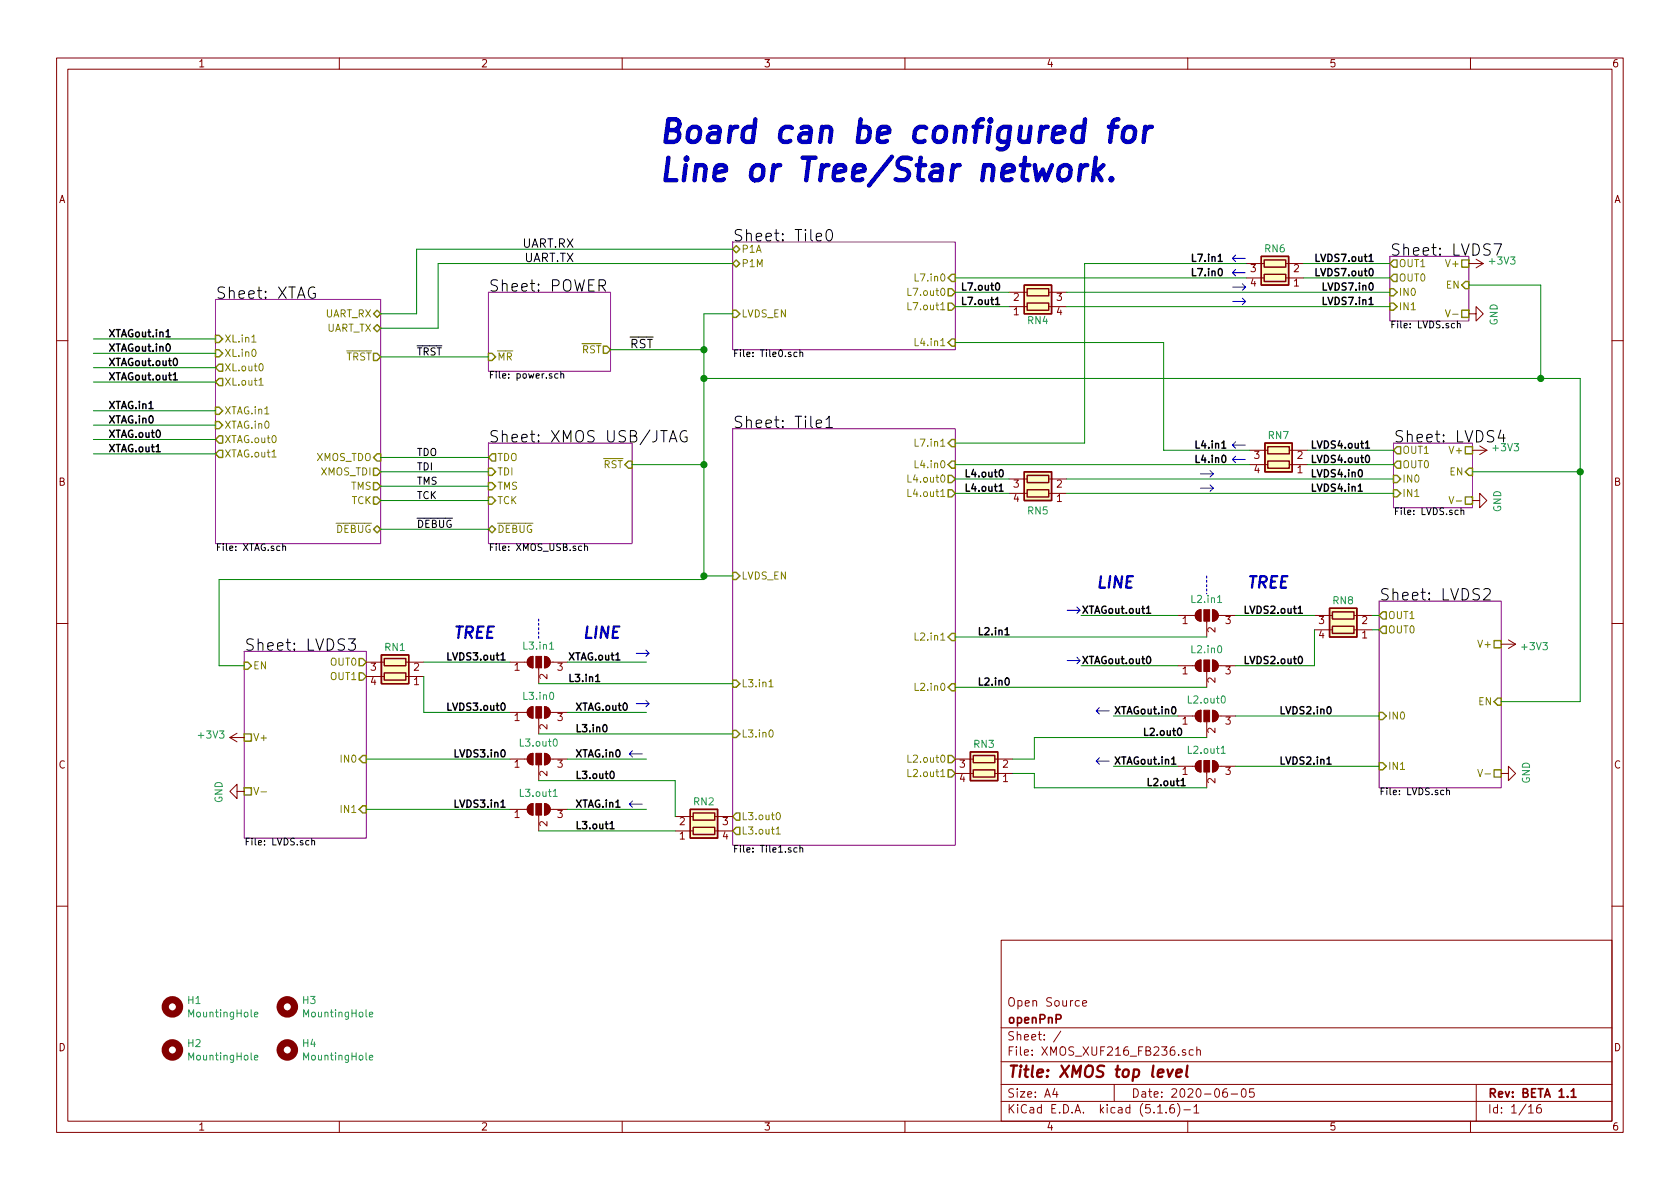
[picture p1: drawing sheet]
<svg xmlns="http://www.w3.org/2000/svg" width="297mm" height="210mm" viewBox="0 0 297 210" stroke-linecap="round" stroke-linejoin="round" font-family="sans-serif">
<g fill="none" stroke="#840000" stroke-width=".18">
<path d="M10 10.3h277v189.9h-277zM12 12.2h273v186.1h-273zM60 10.3v1.9M110 10.3v1.9M160 10.3v1.9M210 10.3v1.9M260 10.3v1.9M178.4 54.2h3.2M178.4 51.7h3.2M185.4 54.2h3.2M185.4 51.7h3.2M220.3 46.6h3.2"/>
<path d="M220.3 49.1h3.2M227.3 46.6h3.2M227.3 49.1h3.2M259.7 55.5h1.3v1.3l1.3-1.3-1.3-1.3v1.3M259.7 46.6h2.6M261 45.8l1.3 .8M262.3 46.6l-1.3 .8M10 60.2h2M221 79.6h3.2M228 79.6h3.1M260.3 79.6h2.6M261.6 78.9l1.3 .7"/>
<path d="M262.9 79.6l-1.3 .8M285 60.2h2M178.4 87.2h3.2M178.4 84.7h3.2M185.4 87.2h3.2M185.4 84.7h3.2M221 82.2h3.2M228 82.2h3.1M260.3 88.5h1.3v1.3l1.3-1.3-1.3-1.3v1.3M10 110.3h2M64.8 119.6h3.1M64.8 117.1h3.1"/>
<path d="M71.8 119.6h3.1M71.8 117.1h3.1M90.2 117.1h3M93.6 116.3l.6-.2v2a1.02 1.02 0 0 1-.9-.7 1.02 1.02 0 0 1 .3-1.1zM95.2 118.1v2.8M96.3 116.1a1.02 1.02 0 0 1 1 1 1.02 1.02 0 0 1-1 1zM97.3 117.1h3M208.3 108.8h3M208.3 117.7h3M211.6 108.2l.4-.3 .3-.1v2a1.03 1.03 0 0 1-.9-.5 1.03 1.03 0 0 1 .2-1.1zM211.6 117.1l.4-.3 .3-.1v2a1.03 1.03 0 0 1-.9-.6 1.03 1.03 0 0 1 .2-1zM213.4 109.8v2.8"/>
<path d="M213.4 118.7v2.8M214.4 107.8a1.02 1.02 0 0 1 1 1 1.02 1.02 0 0 1-1 1zM214.4 116.7a1.02 1.02 0 0 1 1 1 1.02 1.02 0 0 1-1 1zM215.4 108.8h3M215.4 117.7h3M232.4 111.4h3.2M232.4 108.8h3.2M239.4 111.4h3.2M239.4 108.8h3.2M265.4 113.9h2.6M266.7 113.2l1.3 .7M268 113.9l-1.3 .8"/>
<path d="M285 110.3h2M40.6 130.4l1.3 .8M40.6 130.4h2.6M41.9 139.9v-1.2l-1.3 1.2 1.3 1.3v-1.3h1.3M41.9 129.7l-1.3 .7M90.2 134.2h3M90.2 126h3M93.4 125.3l.5-.3h.3v2a1.03 1.03 0 0 1-.9-.6 1.03 1.03 0 0 1 .1-1.1zM93.6 133.4l.6-.2v2a1.02 1.02 0 0 1-.9-.6 1.02 1.02 0 0 1 .3-1.2zM95.2 127v2.8M95.2 135.2v2.8M96.3 125a1.02 1.02 0 0 1 1 1 1.02 1.02 0 0 1-1 1z"/>
<path d="M96.3 133.2a1.02 1.02 0 0 1 1 1 1.02 1.02 0 0 1-1 1zM97.3 134.2h3M97.3 126h3M168.9 136.8h3.2M168.9 134.2h3.2M175.9 136.8h3.2M175.9 134.2h3.2M208.3 126.6h3M208.3 135.5h3M211.6 126l.4-.4h.3v2a1.03 1.03 0 0 1-.9-.6 1.03 1.03 0 0 1 .2-1zM211.7 134.7l.6-.2v2a1.02 1.02 0 0 1-.9-.6 1.02 1.02 0 0 1 .3-1.2zM213.4 127.6v2.8"/>
<path d="M213.4 136.5v2.8M214.4 125.6a1.02 1.02 0 0 1 1 1 1.02 1.02 0 0 1-1 1zM214.4 134.5a1.02 1.02 0 0 1 1 1 1.02 1.02 0 0 1-1 1zM215.4 126.6h3M215.4 135.5h3M265.4 136.8h1.3v-1.3l1.3 1.3-1.3 1.2v-1.2M90.2 143.1h3M93.4 142.5l.5-.3 .3-.1v2a1.03 1.03 0 0 1-.9-.6 1.03 1.03 0 0 1 .1-1zM95.2 144.1v2.8M96.3 142.1a1.02 1.02 0 0 1 1 1 1.02 1.02 0 0 1-1 1zM97.3 143.1h3M119.4 146.9h3.2"/>
<path d="M119.4 144.4h3.2M126.4 146.9h3.1M126.4 144.4h3.1M10 160.2h2M177 166.3h108v32h-108zM191.4 177.4l.7-.1-.1-.3-.4-.1-.2 .2 .1 .7h.5M285 160.2h2M60 198.3v1.9M110 198.3v1.9M160 198.3v1.9M177 194.8h108M177 191.8h108"/>
<path d="M177 187.8h108M177 181.8h108M186.5 192.5l-.4 1h1M186.8 193v1M187.6 182.3l-1.3 2M197 191.8v3M204.7 196.8h.8M206.2 196.7v.1M207.5 195.3a.59 .59 0 0 0-.7 .7v.5l.2 .2 .4 .1 .2-.1 .1-.5-.2-.2-.4-.1-.3 .3M208.2 195.1a1.71 1.71 0 0 1 0 2.3M209.3 196.3h1.2M209.6 185.7l-.4-.1-.2 .2 .1 .2 .5 .2v.3h-.6"/>
<path d="M210 198.3v1.9M211 185.7l-.5-.1-.2 .3v.6l.2 .1 .5-.1M211.1 195.8l.4-.5v1.5M211.1 196.8h.9M211.6 185.7l.2-.1 .4 .1v.9M211.6 185.1v1.5M216.9 192.5a.62 .62 0 0 0-.7 .7l.1 .7 .2 .1 .5-.1v-.5l-.1-.2-.4-.1-.3 .3M217.7 193.5h1.1M219.6 192.7l.4-.2a.94 .94 0 0 1 0 1.5 .82 .82 0 0 1-.4-1.3zM221.7 192.5h-.7l-.1 .7 .2-.1 .5 .1 .2 .2-.1 .5-.2 .1-.6-.1M260 198.3v1.9M261 191.8v6.5"/>
<path d="M270.3 195.8l.4-.5v1.5M270.3 196.8h.8M272.4 195.3a.62 .62 0 0 0-.7 .7l.1 .7 .2 .1 .5-.1v-.5l-.1-.2-.4-.1-.3 .3"/>
</g>
<path d="M277.8 193l.4-.5v1.5M277.8 194h.9" fill="none" stroke="#840000" stroke-width=".3"/>
<path d="M206.4 189.1l.3 1.3 .7-1.3M208 189.8l.9-.2v-.4h-.8l-.2 1 .3 .2 .6-.1M210 188.4l-.3 1.8 .3 .2" fill="none" stroke="#840000" stroke-width=".41"/>
<path d="M38.1 53h29.2v43.1h-29.2zM86.4 51.7h21.5v14h-21.5zM129.5 42.8h39.4v19h-39.4zM245.7 45.3h14v11.5h-14zM86.4 78.4h25.4v17.7h-25.4zM129.5 75.8h39.4v73.7h-39.4zM246.4 78.4h13.9v11.4h-13.9zM43.2 115.2h21.6v33h-21.6zM243.8 106.3h21.6v33h-21.6z" fill="none" stroke="#840084" stroke-width=".18"/>
<g fill="none" stroke="#000" stroke-width=".18">
<path d="M55.7 50.8a.82 .82 0 0 0-1 .2 .82 .82 0 0 0-.2 .9 .75 .75 0 0 0 .4 .8 .75 .75 0 0 0 .9-.2v-.6h-.4M105.9 50.5h.8a.54 .54 0 0 0 .4-.5 .54 .54 0 0 0-.4-.5h-.8v2M106.4 50.5l.7 1M146.2 40.8a.49 .49 0 0 1 .5-.2 .49 .49 0 0 1 .4 .4 1.03 1.03 0 0 1-.6 1.6 1.18 1.18 0 0 1-.4-1.6zM257.7 57.3l.4-.1 .1 .8M257.7 56.8v1.2M264.2 43.1h1.3l-.9 2M98.7 66.1h-.4l-.2 .2 .1 .5h.5M99.2 66.2l.4-.1 .1 .8M99.2 65.7v1.2M118.3 78.2l.7-2.1 .7 2.1M118.5 77.6h1"/>
<path d="M121.4 76.2a.82 .82 0 0 0-.9 .2 .82 .82 0 0 0-.3 .9 .75 .75 0 0 0 .4 .8 .75 .75 0 0 0 .9-.2v-.6h-.4M140.9 62.3h-.3l-.2 .2 .1 .5h.4M141.4 62.4l.5-.1v.8M141.4 61.9v1.2M144.3 74.9l1-.2-.1-.3-.6-.1-.3 .2 .1 1 .2 .1 .6-.1M146 74.2l.6-.6v2M146 75.6h1.2M265.4 76l-.5 1.5h1.2M265.8 76.8v1.4M50 96.7l.4-.1 .1 .8M50 96.2v1.2M102.8 96.6h-.3l-.2 .2 .1 .5h.4"/>
<path d="M103.4 96.7l.4-.1 .1 .8M103.4 96.2v1.2M258.3 90.3h.5v.7M258.3 89.8v1.2M61.6 113h1.2l-.6 .7a.59 .59 0 0 1 .6 .4v.5l-.3 .4h-.6l-.3-.2M262.4 104.3l.2-.2h.5l.3 .2 .1 .3-.1 .3-1.1 1.2h1.2M255.8 139.8h.4l.1 .7M255.8 139.3v1.2M55.1 148.7h.5v.7M55.1 148.2v1.2M140.9 150l-.3-.1-.2 .2 .1 .5h.4M141.4 150h.5v.7"/>
<path d="M141.4 149.5v1.2"/>
</g>
<g fill="none" stroke="#848400" stroke-width=".25">
<path d="M38.1 59.3h.6l.7 .6-.7 .7h-.6zM66 55.5l.7-.6 .6 .6-.6 .6zM66.7 57.4l.6 .6-.6 .7-.7-.7zM129.5 44.1l.7-.7 .6 .7-.6 .6zM129.5 54.9h.7l.6 .6-.6 .6h-.7zM130.2 46l.6 .6-.6 .6-.7-.6zM167.6 53.6h.7l.6 .6-.6 .7h-.7zM167.6 51h.7l.6 .7-.6 .6h-.7zM168.3 48.5h.6v1.3h-.6l-.7-.7zM168.3 59.9h.6v1.3h-.6l-.7-.6zM245.7 51h.7l.6 .7-.6 .6h-.7zM245.7 53.6h.7l.6 .6-.6 .7h-.7z"/>
<path d="M246.4 48.5h.6v1.3h-.6l-.7-.7zM246.4 46h.6v1.2h-.6l-.7-.6zM258.4 54.9h1.3v1.2h-1.3zM258.4 46h1.3v1.2h-1.3zM259.1 49.8h.6v1.2h-.6l-.7-.6zM38.1 61.8h.6l.7 .7-.7 .6h-.6zM38.1 72h.6l.7 .6-.7 .7h-.6zM38.1 74.5h.6l.7 .7-.7 .6h-.6zM38.7 66.9h.7v1.3h-.7l-.6-.6zM38.7 64.4h.7v1.3h-.7l-.6-.7zM38.7 77.1h.7v1.3h-.7l-.6-.7zM38.7 79.6h.7v1.3h-.7l-.6-.6z"/>
<path d="M66 62.5h.7l.6 .6-.6 .6h-.7zM86.4 62.5h.6l.6 .6-.6 .6h-.6zM106.7 61.2h.6l.6 .6-.6 .7h-.6zM168.3 77.7h.6v1.3h-.6l-.7-.6zM247 79h.6v1.3h-.6l-.6-.7zM259.1 79h1.2v1.3h-1.2zM66 85.3h.7l.6 .7-.6 .6h-.7zM66 82.8h.7l.6 .6-.6 .7h-.7zM66 87.9h.7l.6 .6-.6 .6h-.7zM66.7 93l.6 .6-.6 .6-.7-.6zM66.7 80.3h.6v1.2h-.6l-.7-.6zM86.4 82.8h.6l.6 .6-.6 .7h-.6z"/>
<path d="M86.4 85.3h.6l.6 .7-.6 .6h-.6zM86.4 87.9h.6l.6 .6-.6 .6h-.6zM86.4 93.6l.6-.6 .6 .6-.6 .6zM87 80.3h.6v1.2h-.6l-.6-.6zM111.1 81.5h.7v1.3h-.7l-.6-.6zM167.6 84.1h.7l.6 .6-.6 .6h-.7zM167.6 86.6h.7l.6 .6-.6 .7h-.7zM168.3 81.5h.6v1.3h-.6l-.7-.6zM246.4 84.1h.6l.6 .6-.6 .6h-.6zM246.4 86.6h.6l.6 .6-.6 .7h-.6zM247 81.5h.6v1.3h-.6l-.6-.6zM259.1 87.9h1.2v1.2h-1.2z"/>
<path d="M259.7 82.8h.6v1.3h-.6l-.6-.7zM43.2 117.1h.6l.6 .6-.6 .7h-.6zM63.5 116.5h.6l.7 .6-.7 .6h-.6zM63.5 119h.6l.7 .6-.7 .7h-.6zM129.5 101.2h.7l.6 .6-.6 .7h-.7zM168.3 112h.6v1.3h-.6l-.7-.7zM244.5 110.7h.6v1.3h-.6l-.7-.6zM244.5 108.2h.6v1.3h-.6l-.7-.7zM264.2 113.3h1.2v1.2h-1.2zM43.2 139.3h1.2v1.3h-1.2zM43.2 129.8h1.2v1.3h-1.2zM64.1 133.6h.7v1.3h-.7l-.6-.7z"/>
<path d="M129.5 120.3h.7l.6 .6-.6 .6h-.7zM129.5 129.2h.7l.6 .6-.6 .6h-.7zM167.6 133.6h.7l.6 .6-.6 .7h-.7zM167.6 136.1h.7l.6 .7-.6 .6h-.7zM168.3 120.9h.6v1.3h-.6l-.7-.7zM243.8 126h.7l.6 .6-.6 .6h-.7zM243.8 134.9h.7l.6 .6-.6 .6h-.7zM264.2 136.1h1.2v1.3h-1.2zM264.8 123.4h.6v1.3h-.6l-.6-.6zM64.1 142.5h.7v1.3h-.7l-.6-.7zM130.2 143.8h.6v1.2h-.6l-.7-.6zM130.2 146.3h.6v1.3h-.6l-.7-.7z"/>
</g>
<g fill="none" stroke="#848400" stroke-width=".18">
<path d="M160.5 53.5v1.3h.6M160.5 51v1.2h.6M255.6 54.8l.4 1.3 .4-1.3M256.8 55.6h1M44.5 60.5h.8M44.7 61.8h.1a.67 .67 0 0 1 .5 .6 .67 .67 0 0 1-.5 .6 .83 .83 0 0 1-.1-1.2zM45.8 67.2l.4-.4v1.3M45.8 68.1h.7M45.9 64.4l.2-.1a.67 .67 0 0 1 .5 .6 .67 .67 0 0 1-.5 .7l-.3-.3v-.2zM48.1 80.8h.7M160.5 84v1.3h.6M160.5 86.5v1.3h.6"/>
<path d="M256.2 87.8l.4 1.3 .4-1.3M257.5 88.6h.9M44.9 139.2l.4 1.3 .4-1.3M136 120.5l.3-.3v1.3M136 121.5h.7M136.1 129.2l.2-.1a.67 .67 0 0 1 .4 .6 .67 .67 0 0 1-.4 .6l-.3-.2v-.2zM160.5 133.5v1.3h.6M160.5 136.1v1.2h.6M261.3 136.1l.4 1.2 .4-1.2M262.6 136.8h.9M46.2 140h.9M137.2 146.6l.4-.4v1.3"/>
<path d="M137.2 147.5h.8M137.4 143.8l.1-.1a.67 .67 0 0 1 .5 .6 .67 .67 0 0 1-.5 .7l-.2-.3-.1-.2z"/>
</g>
<g fill="#ffffc2" stroke="#ffffc2" stroke-width=".18">
<path d="M223.6 78.4h4.9v5h-4.9z"/>
<path d="M235.1 107.6h4.8v5h-4.8z"/>
<path d="M171.6 133h4.8v5h-4.8z"/>
<path d="M67.4 115.8h4.9v5.1h-4.9z"/>
<path d="M181.1 83.4h4.8v5.1h-4.8z"/>
<path d="M223 45.3h4.8v5.1h-4.8z"/>
<path d="M181.1 50.4h4.8v5.1h-4.8z"/>
<path d="M122 143.1h4.9v5.1h-4.9z"/>
</g>
<g fill="none" stroke="#840000" stroke-width=".25">
<path d="M181.1 50.4h4.8v5.1h-4.8zM181.6 53.6h3.8v1.3h-3.8zM181.6 51h3.8v1.3h-3.8zM223 45.3h4.8v5.1h-4.8zM223.5 48.5h3.8v1.3h-3.8zM223.5 46h3.8v1.2h-3.8zM223.6 78.4h4.9v5h-4.9zM224.2 79h3.8v1.3h-3.8zM181.1 83.4h4.8v5.1h-4.8zM181.6 86.6h3.8v1.3h-3.8zM181.6 84.1h3.8v1.2h-3.8zM224.2 81.5h3.8v1.3h-3.8z"/>
<path d="M67.4 115.8h4.9v5.1h-4.9zM67.9 119h3.9v1.3h-3.9zM67.9 116.5h3.9v1.2h-3.9zM235.1 107.6h4.8v5h-4.8zM235.6 110.7h3.8v1.3h-3.8zM235.6 108.2h3.8v1.3h-3.8zM171.6 133h4.8v5h-4.8zM172.1 136.1h3.8v1.3h-3.8zM172.1 133.6h3.8v1.3h-3.8zM122 143.1h4.9v5.1h-4.9zM122.6 146.3h3.8v1.3h-3.8zM122.6 143.8h3.8v1.2h-3.8z"/>
</g>
<g fill="#840000" stroke="#840000" stroke-width=".18">
<path d="M211.6 108.2l.4-.3 .3-.1v2a1.03 1.03 0 0 1-.9-.5 1.03 1.03 0 0 1 .2-1.1z"/>
<path d="M214.4 107.8a1.02 1.02 0 0 1 1 1 1.02 1.02 0 0 1-1 1z"/>
<path d="M212.9 107.8h1v2h-1z"/>
<path d="M211.6 117.1l.4-.3 .3-.1v2a1.03 1.03 0 0 1-.9-.6 1.03 1.03 0 0 1 .2-1z"/>
<path d="M214.4 116.7a1.02 1.02 0 0 1 1 1 1.02 1.02 0 0 1-1 1z"/>
<path d="M212.9 116.7h1v2h-1z"/>
<path d="M211.6 126l.4-.4h.3v2a1.03 1.03 0 0 1-.9-.6 1.03 1.03 0 0 1 .2-1z"/>
<path d="M214.4 125.6a1.02 1.02 0 0 1 1 1 1.02 1.02 0 0 1-1 1z"/>
<path d="M212.9 125.6h1v2h-1z"/>
<path d="M211.7 134.7l.6-.2v2a1.02 1.02 0 0 1-.9-.6 1.02 1.02 0 0 1 .3-1.2z"/>
<path d="M214.4 134.5a1.02 1.02 0 0 1 1 1 1.02 1.02 0 0 1-1 1z"/>
<path d="M212.9 134.5h1v2h-1z"/>
<path d="M93.6 116.3l.6-.2v2a1.02 1.02 0 0 1-.9-.7 1.02 1.02 0 0 1 .3-1.1z"/>
<path d="M96.3 116.1a1.02 1.02 0 0 1 1 1 1.02 1.02 0 0 1-1 1z"/>
<path d="M94.7 116.1h1.1v2h-1.1z"/>
<path d="M93.4 125.3l.5-.3h.3v2a1.03 1.03 0 0 1-.9-.6 1.03 1.03 0 0 1 .1-1.1z"/>
<path d="M96.3 125a1.02 1.02 0 0 1 1 1 1.02 1.02 0 0 1-1 1z"/>
<path d="M94.7 125h1.1v2h-1.1z"/>
<path d="M93.4 142.5l.5-.3 .3-.1v2a1.03 1.03 0 0 1-.9-.6 1.03 1.03 0 0 1 .1-1z"/>
<path d="M96.3 142.1a1.02 1.02 0 0 1 1 1 1.02 1.02 0 0 1-1 1z"/>
<path d="M94.7 142.1h1.1v2h-1.1z"/>
<path d="M93.6 133.4l.6-.2v2a1.02 1.02 0 0 1-.9-.6 1.02 1.02 0 0 1 .3-1.2z"/>
<path d="M96.3 133.2a1.02 1.02 0 0 1 1 1 1.02 1.02 0 0 1-1 1z"/>
<path d="M94.7 133.2h1.1v2h-1.1z"/>
</g>
<path d="M97.2 114.8h.7M215.3 106.5h.7M215.9 133.2h.7M97.8 140.8h.7M45 179.4l.6-.1-.1-.3h-.3l-.2 .2 .1 .6h.4M65.3 179.4l.6-.1v-.3h-.4l-.2 .2 .1 .6h.5M45 187l.6-.1-.1-.2-.3-.1-.2 .2 .1 .6h.4M65.3 187l.6-.1v-.2l-.4-.1-.2 .2 .1 .6h.5" fill="none" stroke="#008484" stroke-width=".18"/>
<g fill="none" stroke="#840000" stroke-width="1.3">
<circle cx="30.5" cy="178" r="1.27"/>
<circle cx="50.8" cy="178" r="1.27"/>
<circle cx="30.5" cy="185.7" r="1.27"/>
<circle cx="50.8" cy="185.7" r="1.27"/>
</g>
<path d="M95.2 109.5v3.8M213.4 101.8v3.2" fill="none" stroke="#0000c2" stroke-width=".18" stroke-dasharray=".4 .4"/>
<g fill="none" stroke="#008400" stroke-width=".18">
<path d="M16.5 59.9h21.6M129.5 55.5h-5v47h-85.8v15.2h4.5M129.5 46.6h-52v11.4h-10.2M129.5 44.1h-55.8v11.4h-6.4M168.9 51.7h9.5M168.9 54.2h9.5M168.9 49.1h51.4M188.6 51.7h57.1M188.6 54.2h57.1M220.3 46.6h-28.5v31.8h-22.9M230.5 46.6h15.2M230.5 49.1h15.2"/>
<path d="M259.7 50.4h12.7v16.5M16.5 72.6h21.6M16.5 75.2h21.6M16.5 77.7h21.6M16.5 62.5h21.6M16.5 65h21.6M16.5 67.6h21.6M67.3 63.1h19.1M107.9 61.8h16.6M124.5 66.9h154.9v57.2h-14M168.9 60.6h36.8v19h15.3M231.1 79.6h15.3"/>
<path d="M16.5 80.3h21.6M67.3 83.4h19.1M67.3 93.6h19.1M67.3 88.5h19.1M67.3 86h19.1M67.3 80.9h19.1M111.8 82.2h12.7M168.9 84.7h9.5M168.9 87.2h9.5M168.9 82.2h52.1M188.6 84.7h57.8M188.6 87.2h57.8"/>
<path d="M231.1 82.2h15.3M260.3 83.4h19.1M74.9 119.6v6.4h15.3M74.9 117.1h15.3M100.3 117.1h14M124.5 101.8h5M168.9 112.6h44.5M191.1 117.7h17.2M191.1 108.8h17.2M218.4 108.8h14M232.4 111.4v6.3h-14M242.6 108.8h1.2"/>
<path d="M242.6 111.4h1.2M64.8 134.2h25.4M95.2 129.8h34.3M95.2 120.9h34.3M95.2 138h24.2v6.4M100.3 134.2h14M100.3 126h14M168.9 121.5h44.5M179.1 136.8h3.8v2.5h30.5M196.8 126.6h11.5M196.8 135.5h11.5M213.4 130.4h-30.5v3.8h-3.8"/>
<path d="M218.4 126.6h25.4M218.4 135.5h25.4M64.8 143.1h25.4M95.2 146.9h24.2M100.3 143.1h14"/>
</g>
<g fill="none" stroke="#000" stroke-width=".25">
<path d="M29.4 59.6h.7M170.2 52.6v1.2h.6M170.2 50v1.3h.6M210.8 45v1.2h.7M210.8 47.5v1.3h.7M232.7 45v1.2h.6M232.7 47.5v1.3h.6M234 50v1.3h.6M234 52.6v1.2h.6M30.6 67.2h.8M211.5 78v1.2h.6M232.1 78v1.2h.6"/>
<path d="M170.8 85.6v1.3h.6M170.8 83.1v1.2h.6M211.5 80.5v1.3h.6M232.1 80.5v1.3h.6M232.1 85.6v1.3h.6M232.1 83.1v1.2h.6M88.6 116.7h.7M177.7 112.3h.7M202.7 108.5h.8M229.5 108.5h.8M229.7 116.2l.1-.1a.67 .67 0 0 1 .5 .6 .67 .67 0 0 1-.5 .6l-.2-.2-.1-.2zM88.7 124.5l.2-.2a.67 .67 0 0 1 .4 .7 .67 .67 0 0 1-.4 .6l-.3-.2v-.3z"/>
<path d="M105.3 120.5h.7M106.7 128.3l.2-.2a.67 .67 0 0 1 .4 .7 .67 .67 0 0 1-.4 .6l-.3-.5zM108 136.5l.2-.1a.67 .67 0 0 1 .4 .6 .67 .67 0 0 1-.4 .7l-.4-.5zM177.8 120l.2-.1a.67 .67 0 0 1 .5 .6 .67 .67 0 0 1-.5 .7l-.3-.5zM207.2 135.1h.7M208.3 128.9l.2-.1a.67 .67 0 0 1 .4 .6 .67 .67 0 0 1-.4 .6l-.3-.4zM208.8 138l.4-.3v1.2M208.8 138.9h.7M234.6 135.1h.8M88.6 142.7h.7M107.8 145.6l.4-.3v1.3M107.8 146.6h.8"/>
</g>
<g fill="none" stroke="#0000c2" stroke-width=".18">
<path d="M217.9 48.2h2.3M217.9 45.7h2.3M218 53.3h2.2M218 50.8h2.2M218.5 47.6l-.6 .6 .6 .6M218.5 45.1l-.6 .6 .6 .5M219.7 52.7l.5 .6-.5 .6M219.7 50.2l.5 .6-.5 .5M217.9 78.7h2.3M218.5 78.1l-.6 .6 .6 .6M212.2 86.3h2.3M212.2 83.8h2.3"/>
<path d="M213.9 85.7l.6 .6-.6 .6M213.9 83.2l.6 .6-.6 .5M217.9 81.2h2.3M218.5 80.7l-.6 .5 .6 .6M112.5 115.5h2.3M114.2 115l.6 .5-.6 .6M188.7 107.9h2.3M188.7 116.8h2.3M190.4 107.3l.6 .6-.6 .6M190.4 116.2l.6 .6-.6 .6M111.3 133.3h2.3M111.8 132.7l-.5 .6 .5 .6"/>
<path d="M112.5 124.4h2.3M114.2 123.8l.6 .6-.6 .6M193.8 125.7h2.3M193.8 134.6h2.3M194.4 125.1l-.6 .6 .6 .6M194.4 134l-.6 .6 .6 .5M111.3 142.2h2.3M111.8 141.6l-.5 .6 .5 .6"/>
</g>
<path d="M187.5 29.6a1.03 1.03 0 0 1 1-.4 1.03 1.03 0 0 1 .8 .8l-.1 1.1a1.09 1.09 0 0 1-1.1 .8 1.09 1.09 0 0 1-1-.8l.1-1.1zM191.1 29.2l-.3 2.7M192.3 29.2a1.17 1.17 0 0 0-1.3 .8M193.8 27.9l-.6 4M193.8 30.3l1 1.6M195.1 29.2l-1.7 1.5M196.1 22.4h1.5M196.5 31.5l.2 .2-.2 .2-.2-.2 .2-.2v.4M197.7 21.1h-.3l-.4 .2-.3 .4-.4 3.4M198.9 22.8a1.03 1.03 0 0 1 1-.4 1.03 1.03 0 0 1 .8 .8l-.1 1.1a1.08 1.08 0 0 1-1.1 .8 1.08 1.08 0 0 1-1-.8l.1-1.1zM202.5 22.4l-.3 2.7M203.7 22.4a1.23 1.23 0 0 0-1.3 .8" fill="none" stroke="#0000c2" stroke-width=".79"/>
<g fill="#008400" stroke="#008400" stroke-width=".25">
<circle cx="124.5" cy="61.8" r=".51"/>
<circle cx="124.5" cy="101.8" r=".51"/>
<circle cx="124.5" cy="82.2" r=".51"/>
<circle cx="124.5" cy="66.9" r=".51"/>
<circle cx="272.4" cy="66.9" r=".51"/>
<circle cx="279.4" cy="83.4" r=".51"/>
</g>
<g font-size="5.6" fill="#0000c2">
<text x="116.2" y="25.3">Board can be configured for</text>
<text x="116.2" y="32.1">Line or Tree/Star network.</text>
</g>
<g font-size="2.8">
<text x="129.5" y="42.7">Sheet: Tile0</text>
<text x="245.7" y="45.2">Sheet: LVDS7</text>
<text x="38.1" y="52.9">Sheet: XTAG</text>
<text x="86.4" y="51.6">Sheet: POWER</text>
<text x="129.5" y="75.7">Sheet: Tile1</text>
<text x="86.4" y="78.3">Sheet: XMOS USB/JTAG</text>
<text x="246.4" y="78.3">Sheet: LVDS4</text>
<text x="243.8" y="106.2">Sheet: LVDS2</text>
<text x="43.2" y="115.1">Sheet: LVDS3</text>
</g>
<g font-size="2.8" fill="#0000c2">
<text x="193.7" y="104">LINE</text>
<text x="220.3" y="104">TREE</text>
<text x="80" y="112.9">TREE</text>
<text x="102.9" y="112.9">LINE</text>
</g>
<text font-size="2.8" fill="#840000" x="178" y="190.5">Title: XMOS top level</text>
<g font-size="2.1">
<text x="92.3" y="43.8">UART.RX</text>
<text x="92.6" y="46.3">UART.TX</text>
<text x="111.4" y="61.6">RST</text>
</g>
<g font-size="2.1" fill="#840000">
<text x="178" y="178">Open Source</text>
<text x="178" y="184">Sheet: /</text>
<text x="178" y="181">openPnP</text>
<text x="178" y="186.7">File: XMOS_XUF216_FB236.sch</text>
<text x="178" y="196.9">KiCad E.D.A. kicad (5.1.6)-1</text>
<text x="178" y="194.1">Size: A4</text>
<text x="200" y="194.1">Date: 2020-06-05</text>
<text x="263" y="194.1">Rev: BETA 1.1</text>
<text x="263" y="196.9">Id: 1/16</text>
</g>
<g font-size="1.8" fill="#840000">
<text x="35" y="11.9">1</text>
<text x="85" y="11.9">2</text>
<text x="135" y="11.9">3</text>
<text x="185" y="11.9">4</text>
<text x="235" y="11.9">5</text>
<text x="285" y="11.9">6</text>
<text x="10.4" y="35.9">A</text>
<text x="285.4" y="35.9">A</text>
<text x="179.2" y="53.2">2</text>
<text x="186.8" y="53.2">3</text>
<text x="221.1" y="50.7">4</text>
<text x="221.1" y="48.1">3</text>
<text x="228.8" y="50.7">1</text>
<text x="228.8" y="48.1">2</text>
<text x="179.2" y="55.7">1</text>
<text x="186.8" y="55.7">4</text>
<text x="221.8" y="83.7">4</text>
<text x="221.8" y="81.1">3</text>
<text x="229.4" y="83.7">1</text>
<text x="229.4" y="81.1">2</text>
<text x="10.4" y="85.9">B</text>
<text x="179.2" y="88.8">4</text>
<text x="179.2" y="86.2">3</text>
<text x="186.8" y="88.8">1</text>
<text x="186.8" y="86.2">2</text>
<text x="285.4" y="85.9">B</text>
<text x="209.1" y="110.4">1</text>
<text x="214.9" y="111.9" transform="rotate(-90 214.9 111.9)">2</text>
<text x="216.7" y="110.4">3</text>
<text x="233.2" y="112.9">4</text>
<text x="233.2" y="110.4">3</text>
<text x="240.8" y="112.9">1</text>
<text x="240.8" y="110.4">2</text>
<text x="65.6" y="118.6">3</text>
<text x="73.2" y="118.6">2</text>
<text x="91" y="118.6">1</text>
<text x="98.6" y="118.6">3</text>
<text x="209.1" y="119.2">1</text>
<text x="216.7" y="119.2">3</text>
<text x="65.6" y="121.2">4</text>
<text x="73.2" y="121.2">1</text>
<text x="96.8" y="120.1" transform="rotate(-90 96.8 120.1)">2</text>
<text x="214.9" y="120.7" transform="rotate(-90 214.9 120.7)">2</text>
<text x="91" y="127.5">1</text>
<text x="96.8" y="129" transform="rotate(-90 96.8 129)">2</text>
<text x="98.6" y="127.5">3</text>
<text x="209.1" y="128.1">1</text>
<text x="214.9" y="129.6" transform="rotate(-90 214.9 129.6)">2</text>
<text x="216.7" y="128.1">3</text>
<text x="10.4" y="135.9">C</text>
<text x="91" y="135.8">1</text>
<text x="96.8" y="137.3" transform="rotate(-90 96.8 137.3)">2</text>
<text x="98.6" y="135.8">3</text>
<text x="169.7" y="135.8">3</text>
<text x="177.3" y="135.8">2</text>
<text x="209.1" y="137">1</text>
<text x="216.7" y="137">3</text>
<text x="285.4" y="135.9">C</text>
<text x="169.7" y="138.3">4</text>
<text x="177.3" y="138.3">1</text>
<text x="214.9" y="138.5" transform="rotate(-90 214.9 138.5)">2</text>
<text x="91" y="144.6">1</text>
<text x="96.8" y="146.1" transform="rotate(-90 96.8 146.1)">2</text>
<text x="98.6" y="144.6">3</text>
<text x="120.2" y="148.5">1</text>
<text x="120.2" y="145.9">2</text>
<text x="127.8" y="148.5">4</text>
<text x="127.8" y="145.9">3</text>
<text x="10.4" y="185.9">D</text>
<text x="285.4" y="185.9">D</text>
<text x="35" y="199.9">1</text>
<text x="85" y="199.9">2</text>
<text x="135" y="199.9">3</text>
<text x="185" y="199.9">4</text>
<text x="235" y="199.9">5</text>
<text x="285" y="199.9">6</text>
</g>
<g font-size="1.8" fill="#848400">
<text x="131.1" y="47.2">P1M</text>
<text x="131.1" y="44.7">P1A</text>
<text x="247.3" y="47.2">OUT1</text>
<text x="256" y="47.2">V+</text>
<text x="161.1" y="52.3">L7.out0</text>
<text x="162.3" y="49.8">L7.in0</text>
<text x="247.3" y="52.3">IN0</text>
<text x="247.3" y="49.8">OUT0</text>
<text x="255.7" y="51">EN</text>
<text x="57.4" y="56.1">UART_RX</text>
<text x="57.6" y="58.7">UART_TX</text>
<text x="131.1" y="56.1">LVDS_EN</text>
<text x="161.1" y="54.9">L7.out1</text>
<text x="247.3" y="54.9">IN1</text>
<text x="39.6" y="65.7">XL.out0</text>
<text x="39.6" y="63.1">XL.in0</text>
<text x="39.6" y="60.6">XL.in1</text>
<text x="61.2" y="63.7">TRST</text>
<text x="87.9" y="63.7">MR</text>
<text x="102.9" y="62.5">RST</text>
<text x="162.3" y="61.2">L4.in1</text>
<text x="39.6" y="68.2">XL.out1</text>
<text x="39.6" y="73.3">XTAG.in1</text>
<text x="39.6" y="75.8">XTAG.in0</text>
<text x="39.6" y="78.4">XTAG.out0</text>
<text x="39.6" y="80.9">XTAG.out1</text>
<text x="55.9" y="81.5">XMOS_TDO</text>
<text x="87.9" y="81.5">TDO</text>
<text x="106.7" y="82.8">RST</text>
<text x="162.3" y="79">L7.in1</text>
<text x="162.3" y="82.8">L4.in0</text>
<text x="247.9" y="82.8">OUT0</text>
<text x="247.9" y="80.3">OUT1</text>
<text x="256.6" y="80.3">V+</text>
<text x="56.7" y="84.1">XMOS_TDI</text>
<text x="62.1" y="86.6">TMS</text>
<text x="62.2" y="89.1">TCK</text>
<text x="87.9" y="84.1">TDI</text>
<text x="87.9" y="86.6">TMS</text>
<text x="87.9" y="89.1">TCK</text>
<text x="161.1" y="85.3">L4.out0</text>
<text x="161.1" y="87.9">L4.out1</text>
<text x="247.9" y="85.3">IN0</text>
<text x="247.9" y="87.9">IN1</text>
<text x="256.4" y="84.1">EN</text>
<text x="59.4" y="94.2">DEBUG</text>
<text x="87.9" y="94.2">DEBUG</text>
<text x="131.1" y="102.5">LVDS_EN</text>
<text x="162.3" y="113.3">L2.in1</text>
<text x="245.4" y="112">OUT0</text>
<text x="245.4" y="109.5">OUT1</text>
<text x="44.7" y="118.4">EN</text>
<text x="58.5" y="117.7">OUT0</text>
<text x="261.7" y="114.5">V+</text>
<text x="58.5" y="120.3">OUT1</text>
<text x="131.1" y="121.5">L3.in1</text>
<text x="162.3" y="122.2">L2.in0</text>
<text x="261.4" y="124.7">EN</text>
<text x="44.7" y="131.1">V+</text>
<text x="131.1" y="130.4">L3.in0</text>
<text x="245.4" y="127.2">IN0</text>
<text x="60.5" y="134.9">IN0</text>
<text x="161.1" y="134.9">L2.out0</text>
<text x="161.1" y="137.4">L2.out1</text>
<text x="245.4" y="136.1">IN1</text>
<text x="60.5" y="143.8">IN1</text>
<text x="131.1" y="145">L3.out0</text>
<text x="131.1" y="147.6">L3.out1</text>
</g>
<g font-size="1.8">
<text x="211.4" y="46.3">L7.in1</text>
<text x="233.3" y="46.3">LVDS7.out1</text>
<text x="170.9" y="53.9">L7.out1</text>
<text x="170.9" y="51.4">L7.out0</text>
<text x="211.4" y="48.8">L7.in0</text>
<text x="233.3" y="48.8">LVDS7.out0</text>
<text x="234.5" y="51.4">LVDS7.in0</text>
<text x="234.5" y="53.9">LVDS7.in1</text>
<text x="19" y="59.6">XTAGout.in1</text>
<text x="19" y="64.7">XTAGout.out0</text>
<text x="19" y="62.2">XTAGout.in0</text>
<text x="73.7" y="62.9">TRST</text>
<text x="19" y="67.3">XTAGout.out1</text>
<text x="19" y="72.3">XTAG.in1</text>
<text x="19" y="74.9">XTAG.in0</text>
<text x="19" y="77.4">XTAG.out0</text>
<text x="19" y="80">XTAG.out1</text>
<text x="73.7" y="83.2">TDI</text>
<text x="73.7" y="80.6">TDO</text>
<text x="212.1" y="81.9">L4.in0</text>
<text x="212.1" y="79.3">L4.in1</text>
<text x="232.6" y="81.9">LVDS4.out0</text>
<text x="232.6" y="79.3">LVDS4.out1</text>
<text x="73.7" y="88.3">TCK</text>
<text x="73.7" y="85.7">TMS</text>
<text x="171.5" y="86.9">L4.out1</text>
<text x="171.5" y="84.4">L4.out0</text>
<text x="232.6" y="86.9">LVDS4.in1</text>
<text x="232.6" y="84.4">LVDS4.in0</text>
<text x="73.7" y="93.3">DEBUG</text>
<text x="172.7" y="112.3">L2.in1</text>
<text x="191.1" y="108.5">XTAGout.out1</text>
<text x="219.7" y="108.5">LVDS2.out1</text>
<text x="78.7" y="116.8">LVDS3.out1</text>
<text x="100.3" y="116.8">XTAG.out1</text>
<text x="191.1" y="117.4">XTAGout.out0</text>
<text x="219.7" y="117.4">LVDS2.out0</text>
<text x="78.7" y="125.7">LVDS3.out0</text>
<text x="100.3" y="120.6">L3.in1</text>
<text x="101.6" y="125.7">XTAG.out0</text>
<text x="172.7" y="121.2">L2.in0</text>
<text x="101.6" y="129.5">L3.in0</text>
<text x="196.8" y="126.3">XTAGout.in0</text>
<text x="201.9" y="130.1">L2.out0</text>
<text x="226.1" y="126.3">LVDS2.in0</text>
<text x="80" y="133.9">LVDS3.in0</text>
<text x="101.6" y="137.7">L3.out0</text>
<text x="101.6" y="133.9">XTAG.in0</text>
<text x="196.8" y="135.2">XTAGout.in1</text>
<text x="226.1" y="135.2">LVDS2.in1</text>
<text x="80" y="142.8">LVDS3.in1</text>
<text x="101.6" y="142.8">XTAG.in1</text>
<text x="202.6" y="139">L2.out1</text>
<text x="101.6" y="146.6">L3.out1</text>
</g>
<g font-size="1.8" fill="#008484">
<text x="223.7" y="44.6">RN6</text>
<text x="263.5" y="46.8">+3V3</text>
<text x="181.8" y="57.3">RN4</text>
<text x="264.8" y="57.6" transform="rotate(-90 264.8 57.6)">GND</text>
<text x="224.3" y="77.6">RN7</text>
<text x="264.1" y="79.8">+3V3</text>
<text x="181.8" y="91">RN5</text>
<text x="265.4" y="90.6" transform="rotate(-90 265.4 90.6)">GND</text>
<text x="210.8" y="106.6">L2.in1</text>
<text x="235.7" y="106.9">RN8</text>
<text x="68.1" y="115.1">RN1</text>
<text x="92.7" y="114.9">L3.in1</text>
<text x="210.8" y="115.5">L2.in0</text>
<text x="269.2" y="115">+3V3</text>
<text x="92.7" y="123.8">L3.in0</text>
<text x="210.2" y="124.4">L2.out0</text>
<text x="35.2" y="130.6">+3V3</text>
<text x="92.1" y="132">L3.out0</text>
<text x="172.2" y="132.3">RN3</text>
<text x="210.2" y="133.3">L2.out1</text>
<text x="39.3" y="142" transform="rotate(-90 39.3 142)">GND</text>
<text x="92.1" y="140.9">L3.out1</text>
<text x="122.7" y="142.4">RN2</text>
<text x="270.5" y="138.6" transform="rotate(-90 270.5 138.6)">GND</text>
<text x="33.2" y="177.5">H1</text>
<text x="33.6" y="179.9">MountingHole</text>
<text x="53.6" y="177.5">H3</text>
<text x="53.9" y="179.9">MountingHole</text>
<text x="33.2" y="185.2">H2</text>
<text x="53.6" y="185.2">H4</text>
<text x="33.6" y="187.5">MountingHole</text>
<text x="53.9" y="187.5">MountingHole</text>
</g>
<g font-size="1.7">
<text x="245.7" y="58.1">File: LVDS.sch</text>
<text x="129.5" y="63.1">File: Tile0.sch</text>
<text x="86.4" y="66.9">File: power.sch</text>
<text x="246.4" y="91.1">File: LVDS.sch</text>
<text x="38.1" y="97.4">File: XTAG.sch</text>
<text x="86.4" y="97.4">File: XMOS_USB.sch</text>
<text x="243.8" y="140.6">File: LVDS.sch</text>
<text x="43.2" y="149.5">File: LVDS.sch</text>
<text x="129.5" y="150.8">File: Tile1.sch</text>
</g>
</svg>
